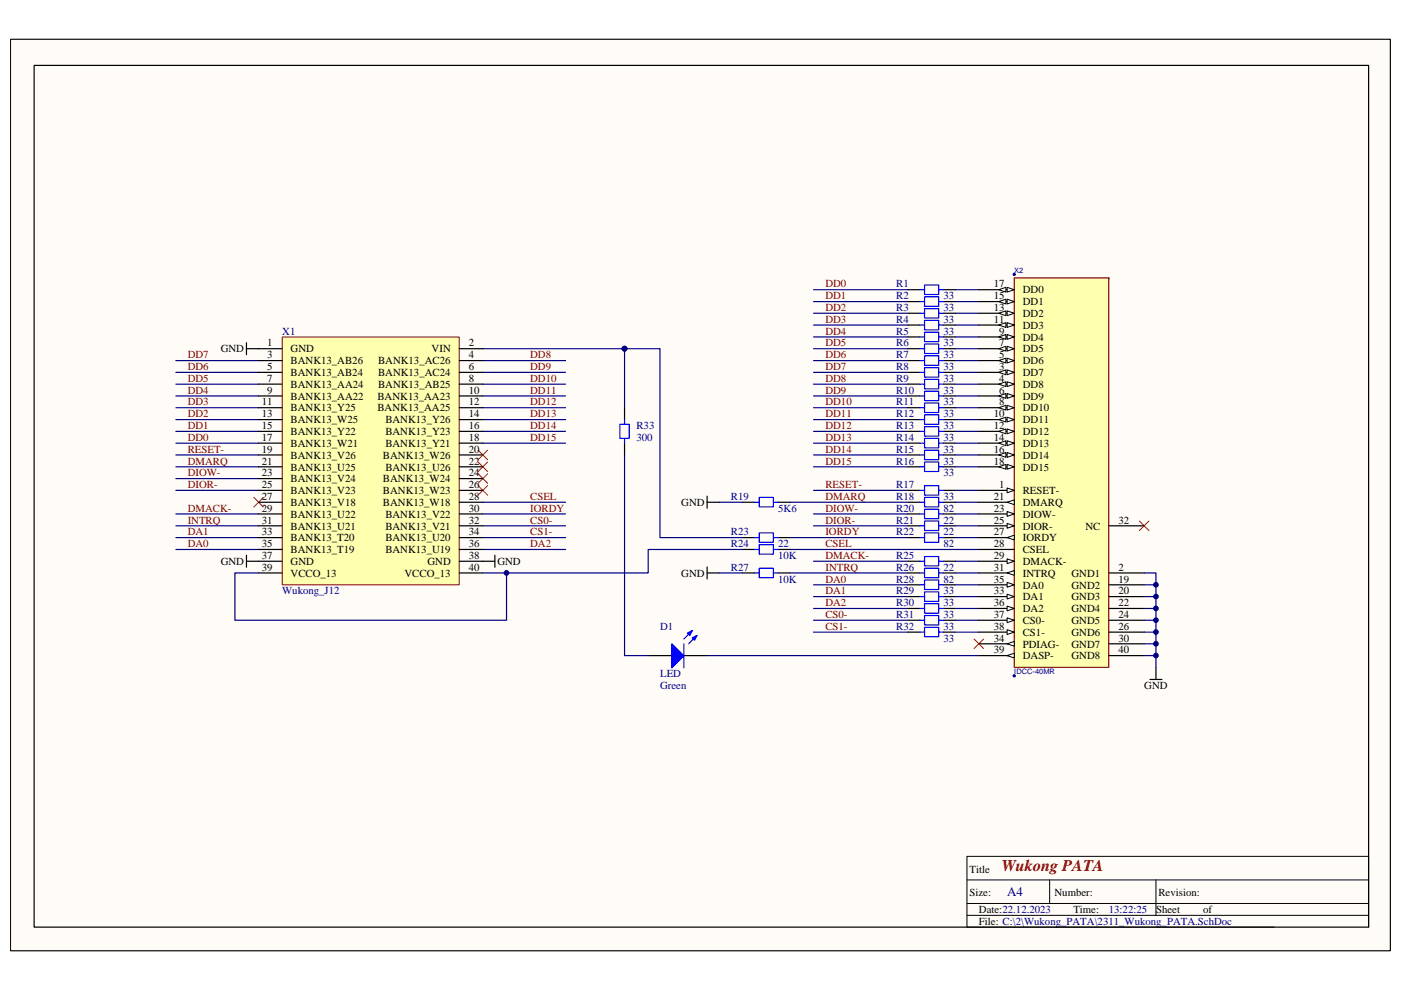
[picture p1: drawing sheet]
<svg xmlns="http://www.w3.org/2000/svg" width="297mm" height="210mm" viewBox="0 0 297 210" stroke-linecap="round" stroke-linejoin="round" font-family="sans-serif">
<path d="M2.3 8.4h292.5v193.2h-292.5z" fill="#fffcf8"/>
<path d="M2.2 8.3h292.6v193.3h-292.6z" fill="none" stroke="#000" stroke-width=".21"/>
<path d="M2.3 8.4h292.5v193.2h-292.5z" fill="#fffcf8"/>
<path d="M2.2 8.3h292.6v193.3h-292.6zM205 186.6h85.2M205 194.1h85.2M205 191.6h85.2M222.5 186.6v5M245.1 186.6v7.5M270.1 196.6h-65.1v-15h85.2v15" fill="none" stroke="#000" stroke-width=".21"/>
<g fill="none" stroke="#000" stroke-width=".25">
<path d="M7.2 13.9h283v182.7h-283zM52.3 72.7v2.5M52.3 73.9h2.5M192.5 73.9h2.5M192.5 61.4h2.5M192.5 63.9h2.5M192.5 66.4h2.5M192.5 68.9h2.5M192.5 71.4h2.5M192.5 76.5h2.5M192.5 79h2.5M200 73.9h2.5"/>
<path d="M200 61.4h2.5M200 63.9h2.5M200 66.4h2.5M200 68.9h2.5M200 71.4h2.5M200 76.5h2.5M200 79h2.5M192.5 81.4h2.5M192.5 83.9h2.5M192.5 86.4h2.5M192.5 89h2.5M192.5 91.5h2.5"/>
<path d="M192.5 94h2.5M192.5 96.5h2.5M192.5 99h2.5M200 81.4h2.5M200 83.9h2.5M200 86.4h2.5M200 89h2.5M200 91.5h2.5M200 94h2.5M200 96.5h2.5M200 99h2.5M52.3 119h2.5"/>
<path d="M52.3 117.7v2.6M102.4 119h2.5M104.9 117.7v2.6M149.9 106.5h2.6M149.9 105.2v2.6M157.5 106.5h2.5M157.5 114h2.5M157.5 116.5h2.5M165 106.5h2.5M165 114h2.5M165 116.5h2.5M192.5 119h2.5"/>
<path d="M192.5 104h2.5M192.5 106.5h2.5M192.5 109h2.5M192.5 111.5h2.5M192.5 114h2.5M200 119h2.5M200 104h2.5M200 106.5h2.5M200 109h2.5M200 111.5h2.5M200 114h2.5M137.4 139h5"/>
<path d="M144.9 139h5M149.9 121.5h2.6M149.9 120.2v2.5M157.5 121.5h2.5M165 121.5h2.5M192.5 121.5h2.5M192.5 124h2.5M192.5 126.5h2.5M192.5 129h2.5M192.5 131.5h2.5M192.5 134h2.5M200 121.5h2.5"/>
<path d="M200 124h2.5M200 126.5h2.5M200 129h2.5M200 131.5h2.5M200 134h2.5M243.8 144.1h2.6M245.1 141.5v2.6"/>
</g>
<g fill="none" stroke="#f00" stroke-width=".21">
<path d="M101.4 95.4l2 2.1M101.4 98l2 2M103.4 95.4l-2 2.1M103.4 98l-2 2M53.8 105.5l2 2M55.8 105.5l-2 2M101.4 100.5l2 2M101.4 103l2 2M103.4 100.5l-2 2M103.4 103l-2 2M241.6 110.5l2 2M243.6 110.5l-2 2"/>
<path d="M206.5 135.5l2.1 2M208.6 135.5l-2.1 2"/>
</g>
<g fill="none" stroke="#000080" stroke-width=".25">
<path d="M37.3 76.5h17.5M37.3 79h17.5M102.4 73.9h30M102.4 76.5h17.5M102.4 79h17.5M132.4 73.9h7.5v40.1h17.6M132.4 73.9v12.5M172.5 61.4h20M172.5 63.9h20M172.5 66.4h20M172.5 68.9h20M172.5 71.4h20"/>
<path d="M172.5 73.9h20M172.5 76.5h20M172.5 79h20M202.5 63.9h5M202.5 68.9h5M202.5 73.9h5M202.5 79h5M202.5 61.4h5M202.5 66.4h5M202.5 71.4h5M202.5 76.5h5M37.3 81.4h17.5"/>
<path d="M37.3 83.9h17.5M37.3 86.4h17.5M37.3 89h17.5M37.3 91.5h17.5M37.3 94h17.5M37.3 96.5h17.5M37.3 99h17.5M102.4 81.4h17.5M102.4 83.9h17.5M102.4 86.4h17.5M102.4 89h17.5M102.4 91.5h17.5"/>
<path d="M102.4 94h17.5M132.4 96.5v42.5h5M172.5 81.4h20M172.5 83.9h20M172.5 86.4h20M172.5 89h20M172.5 91.5h20M172.5 94h20M172.5 96.5h20M172.5 99h20M202.5 83.9h5M202.5 89h5"/>
<path d="M202.5 94h5M202.5 99h5M202.5 81.4h5M202.5 86.4h5M202.5 91.5h5M202.5 96.5h5M37.3 109h17.5M37.3 111.5h17.5M37.3 101.5h17.5M37.3 104h17.5M37.3 114h17.5M37.3 116.5h17.5"/>
<path d="M102.4 106.5h17.5M102.4 109h17.5M102.4 111.5h17.5M102.4 114h17.5M102.4 116.5h17.5M152.5 106.5h5M157.5 116.5h-20.1v5h-35M167.5 106.5h25M167.5 114h25M167.5 116.5h40M172.5 109h20M172.5 111.5h20"/>
<path d="M172.5 104h20M172.5 119h20M202.5 109h5M202.5 106.5h5M202.5 111.5h5M202.5 104h5M202.5 114h5M202.5 119h5M149.9 139h57.6M152.5 121.5h5M167.5 121.5h25M172.5 134h20"/>
<path d="M172.5 131.5h20M172.5 129h20M172.5 126.5h20M172.5 124h20M202.5 131.5h5M202.5 126.5h5M202.5 134h5M202.5 129h5M202.5 124h5M202.5 121.5h5M242.6 121.5h2.5v20M242.6 139h2.5"/>
<path d="M242.6 136.5h2.5M242.6 134h2.5M242.6 131.5h2.5M242.6 129h2.5M242.6 126.5h2.5M242.6 124h2.5"/>
</g>
<g fill="#000080" stroke="#000080" stroke-width=".21">
<circle cx="245.1" cy="139" r=".49"/>
<circle cx="245.1" cy="136.5" r=".49"/>
<circle cx="245.1" cy="134" r=".49"/>
<circle cx="245.1" cy="131.5" r=".49"/>
<circle cx="245.1" cy="129" r=".49"/>
<circle cx="245.1" cy="126.5" r=".49"/>
<circle cx="245.1" cy="124" r=".49"/>
<circle cx="132.4" cy="73.9" r=".49"/>
</g>
<g fill="#00f" stroke="#00f" stroke-width=".25">
<path d="M142.4 136.5l2.6 2.5-2.6 2.6z"/>
<path d="M146.8 135.2l1-.5-.5 1z"/>
<path d="M145.8 134.2l1-.5-.5 1z"/>
</g>
<g fill="none" stroke="#00f" stroke-width=".25">
<path d="M195 61.4h1v-1h3v1h1M195 63.9h1v-1h3v1h1M195 66.4h1v-1h3v1h1M195 68.9h1v-1h3v1h1M195 71.4h1v-1h3v1h1M195 73.9h1v-1h3v1h1M195 76.5h1v-1.1h3v1.1h1M195 79h1v-1h3v1h1M196 61.4v1h3v-1M196 63.9v1h3v-1M196 66.4v1h3v-1M196 68.9v1h3v-1"/>
<path d="M196 71.4v1h3v-1M196 73.9v1.1h3v-1.1M196 76.5v.9h3v-.9M196 79v1h3v-1M195 81.4h1v-1h3v1h1M195 83.9h1v-.9h3v.9h1M195 86.4h1v-1h3v1h1M195 89h1v-1.1h3v1.1h1M195 91.5h1v-1h3v1h1M195 94h1v-1.1h3v1.1h1M195 96.5h1v-1h3v1h1M195 99h1v-1h3v1h1"/>
<path d="M196 81.4v1h3v-1M196 83.9v1h3v-1M196 86.4v1.1h3v-1.1M196 89v1h3v-1M196 91.5v1h3v-1M196 94v1h3v-1M196 96.5v1h3v-1M196 99v1h3v-1M160 106.5h1v-1h3v1h1M160 114h1v-1h3v1h1M160 116.5h1v-1h3v1h1M161 106.5v1h3v-1"/>
<path d="M161 114v1h3v-1M161 116.5v1h3v-1M195 104h1v-1h3v1h1M195 106.5h1v-1h3v1h1M195 109h1v-1h3v1h1M195 111.5h1v-1h3v1h1M195 114h1v-1h3v1h1M195 119h1v-1h3v1h1M196 104v1h3v-1M196 106.5v1h3v-1M196 109v1h3v-1M196 111.5v1h3v-1"/>
<path d="M196 114v1h3v-1M196 119v1h3v-1M145 136.5v5.1M146.8 133.7l-1.8 1.8M147.8 134.7l-1.8 1.8M160 121.5h1v-1h3v1h1M161 121.5v1h3v-1M195 121.5h1v-1h3v1h1M195 124h1v-1h3v1h1M195 126.5h1v-1h3v1h1M195 129h1v-1h3v1h1M195 131.5h1v-1h3v1h1"/>
<path d="M195 134h1v-1h3v1h1M196 121.5v1h3v-1M196 124v1h3v-1M196 126.5v1h3v-1M196 129v1h3v-1M196 131.5v1h3v-1M196 134v1h3v-1"/>
</g>
<path d="M59.9 71.5h37.5v52.5h-37.5z" fill="#ffffb0"/>
<path d="M59.8 71.5h37.6v52.5h-37.6z" fill="none" stroke="#800000" stroke-width=".21"/>
<g fill="none" stroke="#000" stroke-width=".25">
<path d="M54.8 73.9h5M54.8 76.5h5M54.8 79h5M97.4 73.9h5M97.4 76.5h5M97.4 79h5M54.8 81.4h5M54.8 83.9h5M54.8 86.4h5M54.8 89h5M54.8 91.5h5M54.8 94h5"/>
<path d="M54.8 96.5h5M54.8 99h5M97.4 81.4h5M97.4 83.9h5M97.4 86.4h5M97.4 89h5M97.4 91.5h5M97.4 94h5M97.4 96.5h5M97.4 99h5M132.4 86.4v2.6M132.4 94v2.5"/>
<path d="M54.8 101.5h5M54.8 104h5M54.8 106.5h5M54.8 109h5M54.8 111.5h5M54.8 114h5M54.8 116.5h5M54.8 119h5M97.4 101.5h5M97.4 104h5M97.4 106.5h5M97.4 109h5"/>
<path d="M97.4 111.5h5M97.4 114h5M97.4 116.5h5M97.4 119h5M54.8 121.5h5M97.4 121.5h5"/>
</g>
<path d="M132.4 89v1h-1v2.9h1v1.1M132.4 90h1v2.9h-1" fill="none" stroke="#00f" stroke-width=".25"/>
<path d="M215.1 58.9v82.6h20v-82.6z" fill-rule="evenodd" fill="#ffffb0" stroke="#800000" stroke-width=".25"/>
<path d="M207.5 61.4h7.6" fill="none" stroke="#000" stroke-width=".25"/>
<g fill="#fffcf8" stroke="#000" stroke-width=".21">
<path d="M213.5 60.9l1.6 .5-1.6 .5z"/>
<path d="M211.7 61.4l1.6-.5v1z"/>
</g>
<path d="M207.5 63.9h7.6" fill="none" stroke="#000" stroke-width=".25"/>
<g fill="#fffcf8" stroke="#000" stroke-width=".21">
<path d="M213.5 63.4l1.6 .5-1.6 .6z"/>
<path d="M211.7 63.9l1.6-.5v1.1z"/>
</g>
<path d="M207.5 66.4h7.6" fill="none" stroke="#000" stroke-width=".25"/>
<g fill="#fffcf8" stroke="#000" stroke-width=".21">
<path d="M213.5 65.9l1.6 .5-1.6 .5z"/>
<path d="M211.7 66.4l1.6-.5v1z"/>
</g>
<path d="M207.5 68.9h7.6" fill="none" stroke="#000" stroke-width=".25"/>
<g fill="#fffcf8" stroke="#000" stroke-width=".21">
<path d="M213.5 68.4l1.6 .5-1.6 .5z"/>
<path d="M211.7 68.9l1.6-.5v1z"/>
</g>
<path d="M207.5 71.4h7.6" fill="none" stroke="#000" stroke-width=".25"/>
<g fill="#fffcf8" stroke="#000" stroke-width=".21">
<path d="M213.5 70.9l1.6 .5-1.6 .5z"/>
<path d="M211.7 71.4l1.6-.5v1z"/>
</g>
<path d="M207.5 73.9h7.6" fill="none" stroke="#000" stroke-width=".25"/>
<g fill="#fffcf8" stroke="#000" stroke-width=".21">
<path d="M213.5 73.4l1.6 .5-1.6 .5z"/>
<path d="M211.7 73.9l1.6-.5v1z"/>
</g>
<path d="M207.5 76.5h7.6" fill="none" stroke="#000" stroke-width=".25"/>
<g fill="#fffcf8" stroke="#000" stroke-width=".21">
<path d="M213.5 75.9l1.6 .6-1.6 .5z"/>
<path d="M211.7 76.5l1.6-.6v1.1z"/>
</g>
<path d="M207.5 79h7.6" fill="none" stroke="#000" stroke-width=".25"/>
<g fill="#fffcf8" stroke="#000" stroke-width=".21">
<path d="M213.5 78.4l1.6 .6-1.6 .5z"/>
<path d="M211.7 79l1.6-.6v1.1z"/>
</g>
<path d="M207.5 81.4h7.6" fill="none" stroke="#000" stroke-width=".25"/>
<g fill="#fffcf8" stroke="#000" stroke-width=".21">
<path d="M213.5 80.9l1.6 .5-1.6 .6z"/>
<path d="M211.7 81.4l1.6-.5v1.1z"/>
</g>
<path d="M207.5 83.9h7.6" fill="none" stroke="#000" stroke-width=".25"/>
<g fill="#fffcf8" stroke="#000" stroke-width=".21">
<path d="M213.5 83.4l1.6 .5-1.6 .6z"/>
<path d="M211.7 83.9l1.6-.5v1.1z"/>
</g>
<path d="M207.5 86.4h7.6" fill="none" stroke="#000" stroke-width=".25"/>
<g fill="#fffcf8" stroke="#000" stroke-width=".21">
<path d="M213.5 85.9l1.6 .5-1.6 .6z"/>
<path d="M211.7 86.4l1.6-.5v1.1z"/>
</g>
<path d="M207.5 89h7.6" fill="none" stroke="#000" stroke-width=".25"/>
<g fill="#fffcf8" stroke="#000" stroke-width=".21">
<path d="M213.5 88.5l1.6 .5-1.6 .5z"/>
<path d="M211.7 89l1.6-.5v1z"/>
</g>
<path d="M207.5 91.5h7.6" fill="none" stroke="#000" stroke-width=".25"/>
<g fill="#fffcf8" stroke="#000" stroke-width=".21">
<path d="M213.5 91l1.6 .5-1.6 .5z"/>
<path d="M211.7 91.5l1.6-.5v1z"/>
</g>
<path d="M207.5 94h7.6" fill="none" stroke="#000" stroke-width=".25"/>
<g fill="#fffcf8" stroke="#000" stroke-width=".21">
<path d="M213.5 93.5l1.6 .5-1.6 .5z"/>
<path d="M211.7 94l1.6-.5v1z"/>
</g>
<path d="M207.5 96.5h7.6" fill="none" stroke="#000" stroke-width=".25"/>
<g fill="#fffcf8" stroke="#000" stroke-width=".21">
<path d="M213.5 95.9l1.6 .6-1.6 .5z"/>
<path d="M211.7 96.5l1.6-.6v1.1z"/>
</g>
<path d="M207.5 99h7.6" fill="none" stroke="#000" stroke-width=".25"/>
<g fill="#fffcf8" stroke="#000" stroke-width=".21">
<path d="M213.5 98.5l1.6 .5-1.6 .5z"/>
<path d="M211.7 99l1.6-.5v1z"/>
</g>
<path d="M207.5 104h7.6" fill="none" stroke="#000" stroke-width=".25"/>
<path d="M213.5 103.5l1.6 .5-1.6 .5z" fill="#fffcf8" stroke="#000" stroke-width=".21"/>
<path d="M207.5 106.5h7.6" fill="none" stroke="#000" stroke-width=".25"/>
<path d="M213.5 106.5l1.6-.5v1z" fill="#fffcf8" stroke="#000" stroke-width=".21"/>
<path d="M207.5 109h7.6" fill="none" stroke="#000" stroke-width=".25"/>
<path d="M213.5 108.5l1.6 .5-1.6 .5z" fill="#fffcf8" stroke="#000" stroke-width=".21"/>
<path d="M207.5 111.5h7.6" fill="none" stroke="#000" stroke-width=".25"/>
<path d="M213.5 111l1.6 .5-1.6 .5z" fill="#fffcf8" stroke="#000" stroke-width=".21"/>
<path d="M207.5 114h7.6" fill="none" stroke="#000" stroke-width=".25"/>
<path d="M213.5 114l1.6-.5v1z" fill="#fffcf8" stroke="#000" stroke-width=".21"/>
<path d="M207.5 116.5h7.6M207.5 119h7.6" fill="none" stroke="#000" stroke-width=".25"/>
<path d="M213.5 118.5l1.6 .5-1.6 .5z" fill="#fffcf8" stroke="#000" stroke-width=".21"/>
<path d="M207.5 121.5h7.6" fill="none" stroke="#000" stroke-width=".25"/>
<path d="M213.5 121.5l1.6-.5v1z" fill="#fffcf8" stroke="#000" stroke-width=".21"/>
<path d="M235.1 111.5h7.5M207.5 126.5h7.6" fill="none" stroke="#000" stroke-width=".25"/>
<path d="M213.5 126l1.6 .5-1.6 .5z" fill="#fffcf8" stroke="#000" stroke-width=".21"/>
<path d="M207.5 136.5h7.6" fill="none" stroke="#000" stroke-width=".25"/>
<path d="M213.5 136.5l1.6-.5v1z" fill="#fffcf8" stroke="#000" stroke-width=".21"/>
<path d="M207.5 124h7.6" fill="none" stroke="#000" stroke-width=".25"/>
<path d="M213.5 123.5l1.6 .5-1.6 .5z" fill="#fffcf8" stroke="#000" stroke-width=".21"/>
<path d="M207.5 129h7.6" fill="none" stroke="#000" stroke-width=".25"/>
<path d="M213.5 128.5l1.6 .5-1.6 .5z" fill="#fffcf8" stroke="#000" stroke-width=".21"/>
<path d="M207.5 131.5h7.6" fill="none" stroke="#000" stroke-width=".25"/>
<path d="M213.5 131l1.6 .5-1.6 .5z" fill="#fffcf8" stroke="#000" stroke-width=".21"/>
<path d="M207.5 134h7.6" fill="none" stroke="#000" stroke-width=".25"/>
<path d="M213.5 133.5l1.6 .5-1.6 .5z" fill="#fffcf8" stroke="#000" stroke-width=".21"/>
<path d="M207.5 139h7.6" fill="none" stroke="#000" stroke-width=".25"/>
<path d="M213.5 139l1.6-.5v1z" fill="#fffcf8" stroke="#000" stroke-width=".21"/>
<path d="M235.1 121.5h7.5M235.1 124h7.5M235.1 126.5h7.5M235.1 129h7.5M235.1 131.5h7.5M235.1 134h7.5M235.1 136.5h7.5M235.1 139h7.5" fill="none" stroke="#000" stroke-width=".25"/>
<g fill="#000080" stroke="#000080" stroke-width=".21">
<circle cx="215" cy="58.2" r=".24"/>
<circle cx="215" cy="143.3" r=".24"/>
<circle cx="107.4" cy="121.5" r=".5"/>
</g>
<path d="M54.8 121.5h-5v10h57.6v-10" fill="none" stroke="#000080" stroke-width=".25"/>
<text font-size="3.5" fill="#800000" x="212.3" y="184.6">Wukong PATA</text>
<text font-size="2.8" fill="#000080" x="213.5" y="190">A4</text>
<g font-size="2.3" fill="#800000">
<text x="175" y="60.9">DD0</text>
<text x="175" y="63.4">DD1</text>
<text x="175" y="65.9">DD2</text>
<text x="175" y="68.5">DD3</text>
<text x="175" y="71">DD4</text>
<text x="39.8" y="75.9">DD7</text>
<text x="112.4" y="75.9">DD8</text>
<text x="175" y="73.4">DD5</text>
<text x="175" y="75.9">DD6</text>
<text x="39.8" y="83.5">DD4</text>
<text x="39.8" y="81">DD5</text>
<text x="39.8" y="78.5">DD6</text>
<text x="112.4" y="78.5">DD9</text>
<text x="112.4" y="81">DD10</text>
<text x="112.4" y="83.5">DD11</text>
<text x="175" y="78.5">DD7</text>
<text x="175" y="81">DD8</text>
<text x="175" y="83.5">DD9</text>
<text x="39.8" y="88.5">DD2</text>
<text x="39.8" y="86">DD3</text>
<text x="112.4" y="86">DD12</text>
<text x="112.4" y="88.5">DD13</text>
<text x="175" y="86">DD10</text>
<text x="175" y="88.5">DD11</text>
<text x="39.8" y="93.5">DD0</text>
<text x="39.8" y="91">DD1</text>
<text x="39.8" y="96">RESET-</text>
<text x="112.4" y="91">DD14</text>
<text x="112.4" y="93.5">DD15</text>
<text x="175" y="91">DD12</text>
<text x="175" y="93.5">DD13</text>
<text x="175" y="96">DD14</text>
<text x="39.8" y="98.5">DMARQ</text>
<text x="39.8" y="101">DIOW-</text>
<text x="175" y="98.5">DD15</text>
<text x="39.8" y="103.5">DIOR-</text>
<text x="112.4" y="106">CSEL</text>
<text x="175" y="106">DMARQ</text>
<text x="175" y="103.5">RESET-</text>
<text x="39.8" y="108.5">DMACK-</text>
<text x="39.8" y="111">INTRQ</text>
<text x="39.8" y="113.5">DA1</text>
<text x="112.4" y="108.5">IORDY</text>
<text x="112.4" y="111">CS0-</text>
<text x="112.4" y="113.5">CS1-</text>
<text x="175" y="108.5">DIOW-</text>
<text x="175" y="111">DIOR-</text>
<text x="175" y="113.5">IORDY</text>
<text x="39.8" y="116">DA0</text>
<text x="112.4" y="116">DA2</text>
<text x="175" y="116">CSEL</text>
<text x="175" y="118.5">DMACK-</text>
<text x="175" y="121">INTRQ</text>
<text x="175" y="123.5">DA0</text>
<text x="175" y="126">DA1</text>
<text x="175" y="128.5">DA2</text>
<text x="175" y="131">CS0-</text>
<text x="175" y="133.5">CS1-</text>
</g>
<g font-size="2.3" fill="#000080">
<text x="190" y="60.9">R1</text>
<text x="190" y="63.4">R2</text>
<text x="190" y="65.9">R3</text>
<text x="200" y="63.4">33</text>
<text x="200" y="65.9">33</text>
<text x="59.8" y="71">X1</text>
<text x="190" y="68.5">R4</text>
<text x="190" y="71">R5</text>
<text x="200" y="68.5">33</text>
<text x="200" y="71">33</text>
<text x="190" y="73.4">R6</text>
<text x="190" y="75.9">R7</text>
<text x="200" y="73.4">33</text>
<text x="200" y="75.9">33</text>
<text x="190" y="78.5">R8</text>
<text x="190" y="81">R9</text>
<text x="190" y="83.5">R10</text>
<text x="200" y="78.5">33</text>
<text x="200" y="81">33</text>
<text x="200" y="83.5">33</text>
<text x="190" y="86">R11</text>
<text x="190" y="88.5">R12</text>
<text x="200" y="86">33</text>
<text x="200" y="88.5">33</text>
<text x="134.9" y="91">R33</text>
<text x="134.9" y="93.5">300</text>
<text x="190" y="91">R13</text>
<text x="190" y="93.5">R14</text>
<text x="190" y="96">R15</text>
<text x="200" y="91">33</text>
<text x="200" y="93.5">33</text>
<text x="200" y="96">33</text>
<text x="190" y="98.5">R16</text>
<text x="200" y="98.5">33</text>
<text x="200" y="101">33</text>
<text x="155" y="106">R19</text>
<text x="190" y="103.5">R17</text>
<text x="190" y="106">R18</text>
<text x="200" y="106">33</text>
<text x="155" y="113.5">R23</text>
<text x="165" y="108.5">5K6</text>
<text x="190" y="108.5">R20</text>
<text x="190" y="111">R21</text>
<text x="190" y="113.5">R22</text>
<text x="200" y="108.5">82</text>
<text x="200" y="111">22</text>
<text x="200" y="113.5">22</text>
<text x="155" y="116">R24</text>
<text x="165" y="116">22</text>
<text x="165" y="118.5">10K</text>
<text x="190" y="118.5">R25</text>
<text x="200" y="116">82</text>
<text x="155" y="121">R27</text>
<text x="165" y="123.5">10K</text>
<text x="190" y="121">R26</text>
<text x="190" y="123.5">R28</text>
<text x="200" y="121">22</text>
<text x="200" y="123.5">82</text>
<text x="59.8" y="126">Wukong_J12</text>
<text x="190" y="126">R29</text>
<text x="190" y="128.5">R30</text>
<text x="190" y="131">R31</text>
<text x="200" y="126">33</text>
<text x="200" y="128.5">33</text>
<text x="200" y="131">33</text>
<text x="140" y="133.5">D1</text>
<text x="190" y="133.5">R32</text>
<text x="200" y="133.5">33</text>
<text x="200" y="136">33</text>
<text x="140" y="143.5">LED</text>
<text x="140" y="146">Green</text>
<text x="235.1" y="193.6">13:22:25</text>
</g>
<g font-size="2.3">
<text x="210.7" y="60.9">17</text>
<text x="210.7" y="63.4">15</text>
<text x="210.7" y="65.9">13</text>
<text x="216.8" y="62.2">DD0</text>
<text x="216.8" y="64.7">DD1</text>
<text x="210.7" y="68.5">11</text>
<text x="211.9" y="71">9</text>
<text x="216.8" y="67.2">DD2</text>
<text x="216.8" y="69.7">DD3</text>
<text x="46.8" y="74.7">GND</text>
<text x="56.6" y="73.4">1</text>
<text x="56.6" y="75.9">3</text>
<text x="61.6" y="74.7">GND</text>
<text x="61.6" y="77.2">BANK13_AB26</text>
<text x="80.2" y="77.2">BANK13_AC26</text>
<text x="91.5" y="74.7">VIN</text>
<text x="99.4" y="75.9">4</text>
<text x="99.4" y="73.4">2</text>
<text x="211.9" y="73.4">7</text>
<text x="211.9" y="75.9">5</text>
<text x="216.8" y="72.2">DD4</text>
<text x="216.8" y="74.7">DD5</text>
<text x="216.8" y="77.2">DD6</text>
<text x="56.6" y="78.5">5</text>
<text x="56.6" y="81">7</text>
<text x="56.6" y="83.5">9</text>
<text x="61.6" y="79.7">BANK13_AB24</text>
<text x="61.6" y="82.2">BANK13_AA24</text>
<text x="80.2" y="79.7">BANK13_AC24</text>
<text x="80.2" y="82.2">BANK13_AB25</text>
<text x="99.4" y="83.5">10</text>
<text x="99.4" y="78.5">6</text>
<text x="99.4" y="81">8</text>
<text x="211.9" y="78.5">3</text>
<text x="211.9" y="81">4</text>
<text x="211.9" y="83.5">6</text>
<text x="216.8" y="79.7">DD7</text>
<text x="216.8" y="82.2">DD8</text>
<text x="55.5" y="86">11</text>
<text x="55.5" y="88.5">13</text>
<text x="61.6" y="84.7">BANK13_AA22</text>
<text x="61.6" y="87.2">BANK13_Y25</text>
<text x="61.6" y="89.7">BANK13_W25</text>
<text x="80" y="84.7">BANK13_AA23</text>
<text x="80" y="87.2">BANK13_AA25</text>
<text x="81.7" y="89.7">BANK13_Y26</text>
<text x="99.4" y="86">12</text>
<text x="99.4" y="88.5">14</text>
<text x="210.7" y="88.5">10</text>
<text x="211.9" y="86">8</text>
<text x="216.8" y="84.7">DD9</text>
<text x="216.8" y="87.2">DD10</text>
<text x="216.8" y="89.7">DD11</text>
<text x="55.5" y="91">15</text>
<text x="55.5" y="93.5">17</text>
<text x="55.5" y="96">19</text>
<text x="61.6" y="92.2">BANK13_Y22</text>
<text x="61.6" y="94.7">BANK13_W21</text>
<text x="81.7" y="92.2">BANK13_Y23</text>
<text x="81.7" y="94.7">BANK13_Y21</text>
<text x="99.4" y="96">20</text>
<text x="99.4" y="91">16</text>
<text x="99.4" y="93.5">18</text>
<text x="210.7" y="91">12</text>
<text x="210.7" y="93.5">14</text>
<text x="210.7" y="96">16</text>
<text x="216.8" y="92.2">DD12</text>
<text x="216.8" y="94.7">DD13</text>
<text x="55.5" y="98.5">21</text>
<text x="55.5" y="101">23</text>
<text x="61.6" y="97.2">BANK13_V26</text>
<text x="61.6" y="99.8">BANK13_U25</text>
<text x="81.2" y="97.2">BANK13_W26</text>
<text x="81.7" y="99.8">BANK13_U26</text>
<text x="99.4" y="101">24</text>
<text x="99.4" y="98.5">22</text>
<text x="210.7" y="98.5">18</text>
<text x="216.8" y="97.2">DD14</text>
<text x="216.8" y="99.8">DD15</text>
<text x="55.5" y="103.5">25</text>
<text x="55.5" y="106">27</text>
<text x="61.6" y="102.3">BANK13_V24</text>
<text x="61.6" y="104.8">BANK13_V23</text>
<text x="61.6" y="107.3">BANK13_V18</text>
<text x="81.2" y="102.3">BANK13_W24</text>
<text x="81.2" y="104.8">BANK13_W23</text>
<text x="81.2" y="107.3">BANK13_W18</text>
<text x="99.4" y="103.5">26</text>
<text x="99.4" y="106">28</text>
<text x="144.4" y="107.3">GND</text>
<text x="210.7" y="106">21</text>
<text x="211.9" y="103.5">1</text>
<text x="216.8" y="104.8">RESET-</text>
<text x="216.8" y="107.3">DMARQ</text>
<text x="55.5" y="108.5">29</text>
<text x="55.5" y="111">31</text>
<text x="55.5" y="113.5">33</text>
<text x="61.6" y="109.8">BANK13_U22</text>
<text x="61.6" y="112.3">BANK13_U21</text>
<text x="81.7" y="109.8">BANK13_V22</text>
<text x="81.7" y="112.3">BANK13_V21</text>
<text x="99.4" y="108.5">30</text>
<text x="99.4" y="111">32</text>
<text x="99.4" y="113.5">34</text>
<text x="210.7" y="108.5">23</text>
<text x="210.7" y="111">25</text>
<text x="210.7" y="113.5">27</text>
<text x="216.8" y="109.8">DIOW-</text>
<text x="216.8" y="112.3">DIOR-</text>
<text x="230.1" y="112.3">NC</text>
<text x="237.1" y="111">32</text>
<text x="46.8" y="119.8">GND</text>
<text x="55.5" y="116">35</text>
<text x="55.5" y="118.5">37</text>
<text x="61.6" y="114.8">BANK13_T20</text>
<text x="61.6" y="117.3">BANK13_T19</text>
<text x="61.6" y="119.8">GND</text>
<text x="81.7" y="114.8">BANK13_U20</text>
<text x="81.7" y="117.3">BANK13_U19</text>
<text x="90.6" y="119.8">GND</text>
<text x="99.4" y="116">36</text>
<text x="99.4" y="118.5">38</text>
<text x="105.4" y="119.8">GND</text>
<text x="210.7" y="116">28</text>
<text x="210.7" y="118.5">29</text>
<text x="216.8" y="114.8">IORDY</text>
<text x="216.8" y="117.3">CSEL</text>
<text x="216.8" y="119.8">DMACK-</text>
<text x="55.5" y="121">39</text>
<text x="61.6" y="122.3">VCCO_13</text>
<text x="85.8" y="122.3">VCCO_13</text>
<text x="99.4" y="121">40</text>
<text x="144.4" y="122.3">GND</text>
<text x="210.7" y="121">31</text>
<text x="210.7" y="123.5">35</text>
<text x="216.8" y="122.3">INTRQ</text>
<text x="216.8" y="124.8">DA0</text>
<text x="227.2" y="122.3">GND1</text>
<text x="227.2" y="124.8">GND2</text>
<text x="237.1" y="121">2</text>
<text x="237.1" y="123.5">19</text>
<text x="210.7" y="126">33</text>
<text x="210.7" y="128.5">36</text>
<text x="210.7" y="131">37</text>
<text x="216.8" y="127.3">DA1</text>
<text x="216.8" y="129.8">DA2</text>
<text x="227.2" y="127.3">GND3</text>
<text x="227.2" y="129.8">GND4</text>
<text x="237.1" y="126">20</text>
<text x="237.1" y="128.5">22</text>
<text x="237.1" y="131">24</text>
<text x="210.7" y="136">34</text>
<text x="210.7" y="133.5">38</text>
<text x="216.8" y="137.3">PDIAG-</text>
<text x="216.8" y="132.3">CS0-</text>
<text x="216.8" y="134.8">CS1-</text>
<text x="227.2" y="132.3">GND5</text>
<text x="227.2" y="134.8">GND6</text>
<text x="227.2" y="137.3">GND7</text>
<text x="237.1" y="133.5">26</text>
<text x="237.1" y="136">30</text>
<text x="210.7" y="138.5">39</text>
<text x="216.8" y="139.8">DASP-</text>
<text x="227.2" y="139.8">GND8</text>
<text x="237.1" y="138.5">40</text>
<text x="242.6" y="146.1">GND</text>
<text x="205.5" y="185.1">Title</text>
<text x="205.5" y="190.1">Size:</text>
<text x="223.6" y="190.1">Number:</text>
<text x="245.6" y="190.1">Revision:</text>
<text x="207.6" y="193.6">Date:22.12.2023</text>
<text x="207.6" y="196.1">File: C:\2\Wukong_PATA\2311_Wukong_PATA.SchDoc</text>
<text x="227.6" y="193.6">Time:</text>
<text x="245.1" y="193.6">Sheet</text>
<text x="255.1" y="193.6">of</text>
</g>
<g font-size="1.6" fill="#000080">
<text x="215" y="57.9">X2</text>
<text x="215" y="143">IDCC-40MR</text>
</g>
</svg>
